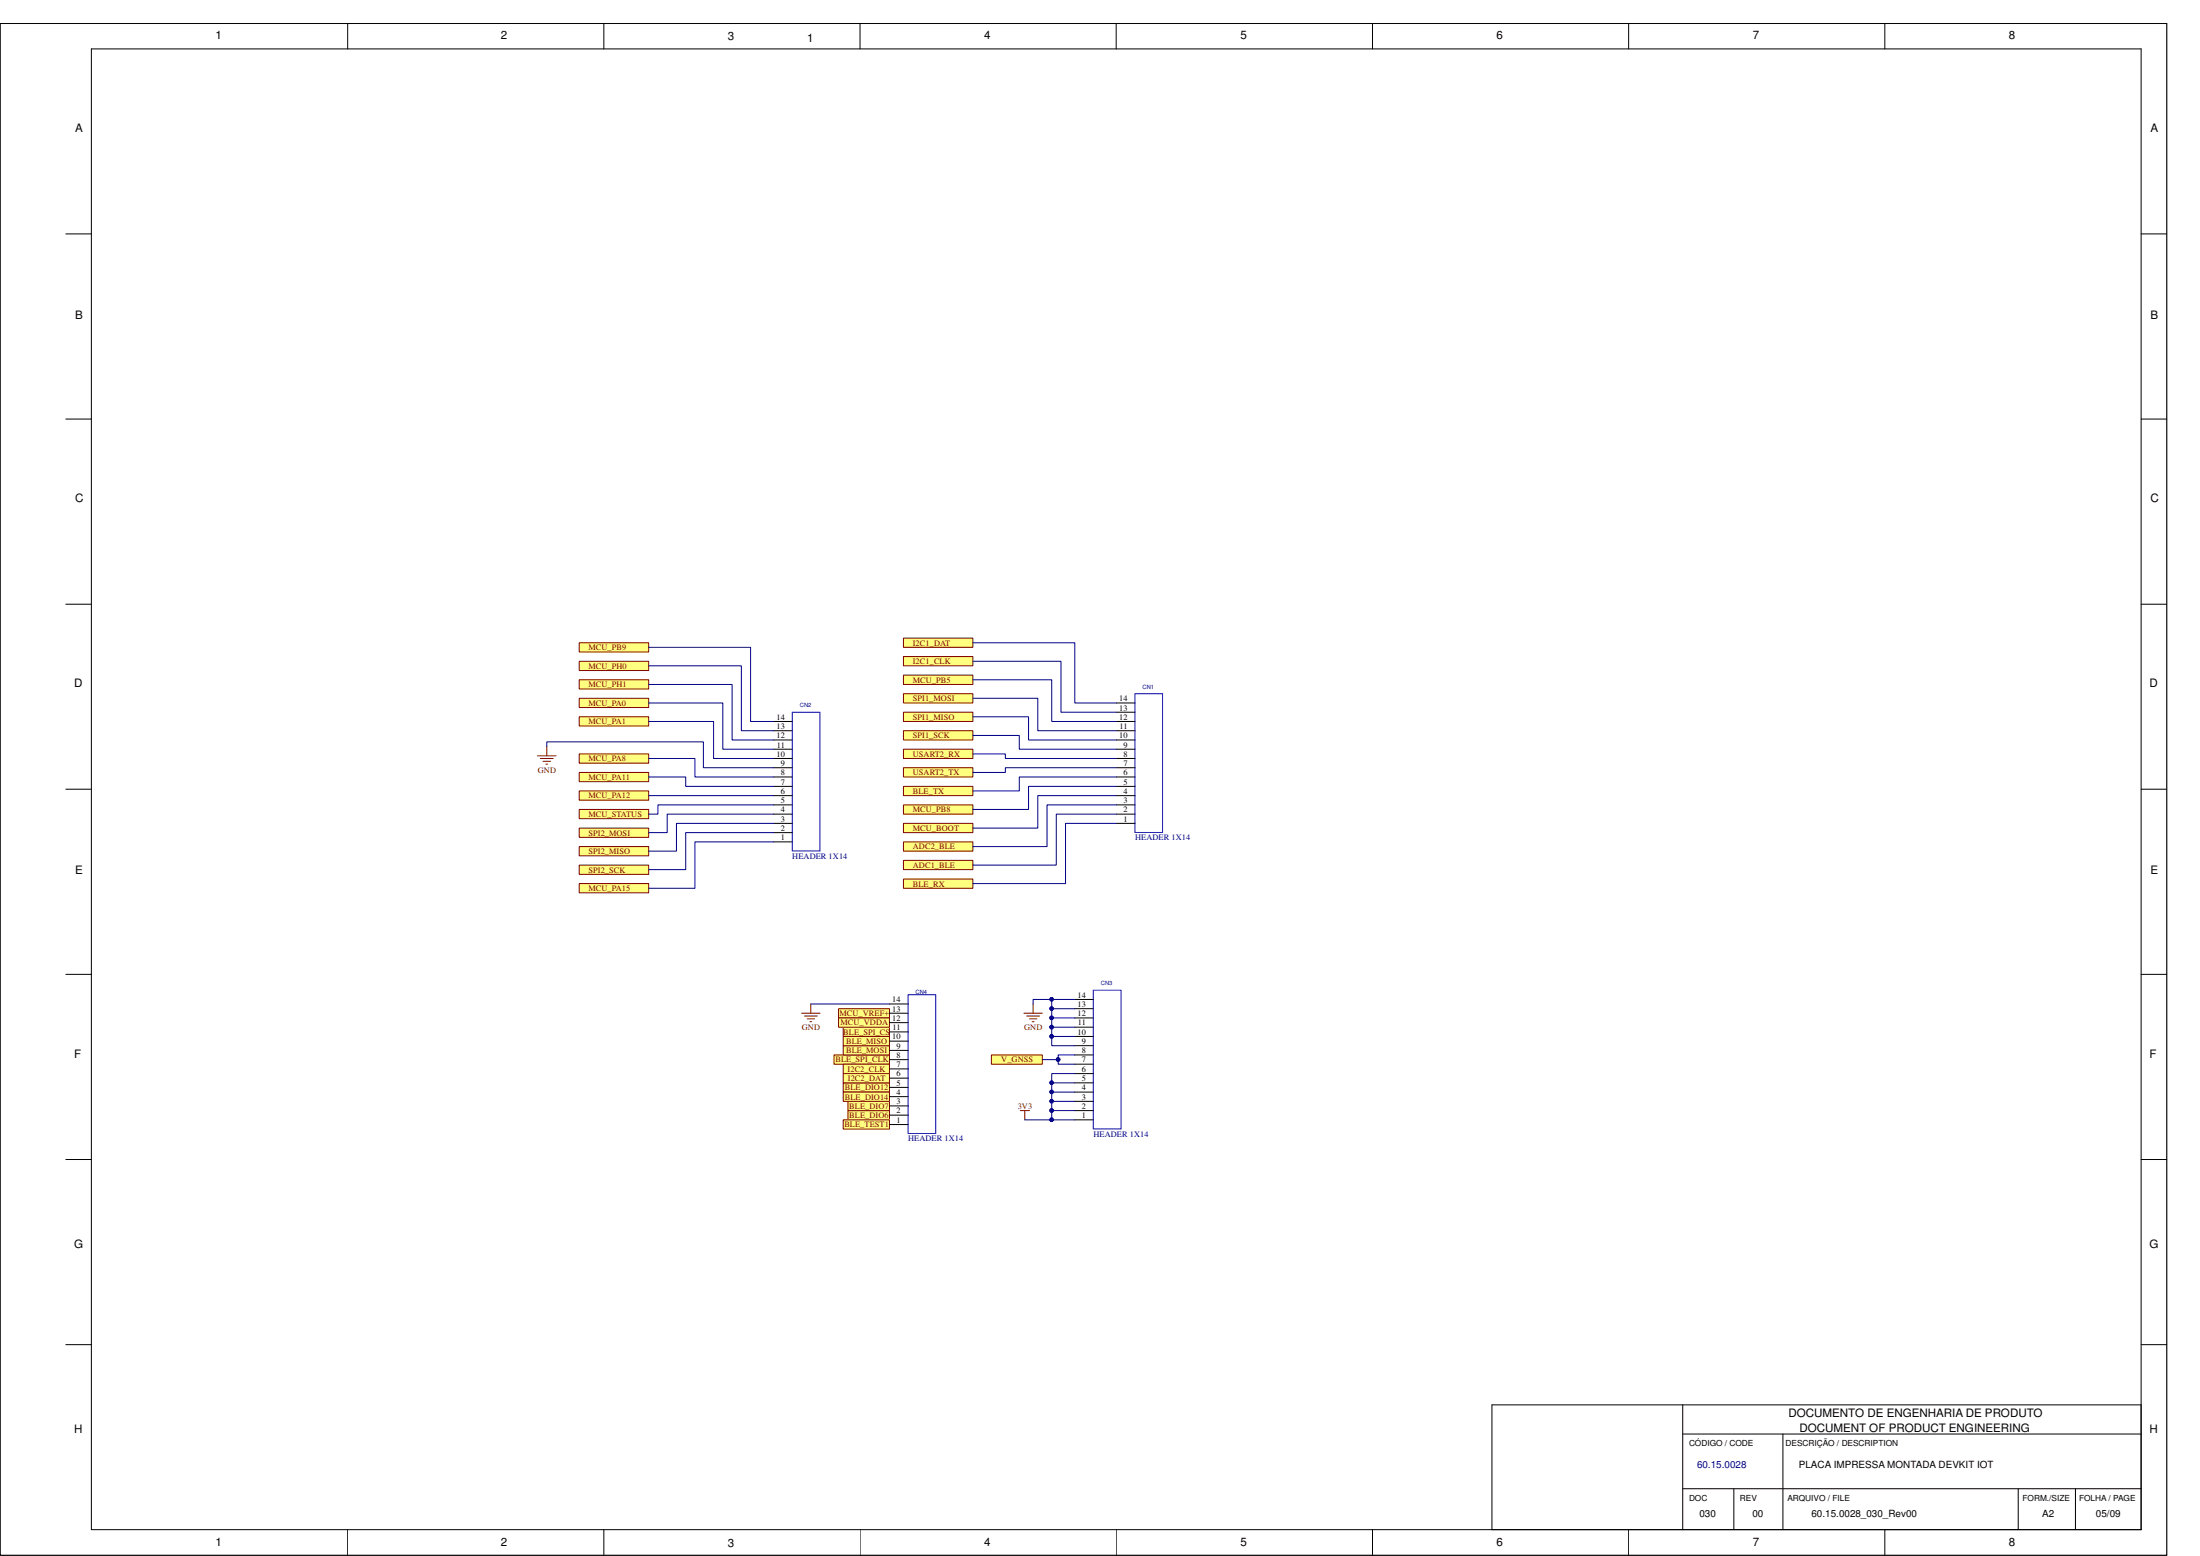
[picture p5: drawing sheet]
<svg xmlns="http://www.w3.org/2000/svg" width="594mm" height="420mm" viewBox="0 0 594 420" stroke-linecap="round" stroke-linejoin="round" font-family="sans-serif">
<g fill="none" stroke="#000" stroke-width=".27">
<path d="M.1 6.3h585v413.6h-585zM24.7 13.2h553.5v399.8h-553.5zM93.9 6.3v6.9M163.1 6.3v6.9M232.2 6.3v6.9M301.4 6.3v6.9M370.6 6.3v6.9M439.8 6.3v6.9M509 6.3v6.9M17.8 63.2h6.9M578.2 63.2h6.9M17.8 113.2h6.9"/>
<path d="M578.2 113.2h6.9M17.8 163.2h6.9M578.2 163.2h6.9M17.8 213.1h6.9M578.2 213.1h6.9M17.8 263.1h6.9M578.2 263.1h6.9M17.8 313.1h6.9M578.2 313.1h6.9M17.8 363.1h6.9M454.4 379.3v33.7M578.2 363.1h6.9"/>
<path d="M578.2 379.3h-175.3v33.7M454.4 387.2h123.8M481.4 387.2v25.8M93.9 413v7M163.1 413v7M232.2 413v7M301.4 413v7M370.6 413v7M439.8 413v7M454.4 402h123.8M468.2 402v11M509 413v7"/>
<path d="M545 402v11M560.4 402v11"/>
</g>
<path d="M244 177.3h18.7v2.5h-18.7z" fill-rule="evenodd" fill="#ffff80"/>
<path d="M244 177.3h18.7v2.5h-18.7z" fill="none" stroke="#800000" stroke-width=".27"/>
<path d="M244 172.3h18.7v2.5h-18.7z" fill-rule="evenodd" fill="#ffff80"/>
<path d="M244 172.3h18.7v2.5h-18.7z" fill="none" stroke="#800000" stroke-width=".27"/>
<path d="M244 187.3h18.7v2.5h-18.7z" fill-rule="evenodd" fill="#ffff80"/>
<path d="M244 187.3h18.7v2.5h-18.7z" fill="none" stroke="#800000" stroke-width=".27"/>
<path d="M244 192.3h18.7v2.5h-18.7z" fill-rule="evenodd" fill="#ffff80"/>
<path d="M244 192.3h18.7v2.5h-18.7z" fill="none" stroke="#800000" stroke-width=".27"/>
<path d="M244 182.3h18.7v2.5h-18.7z" fill-rule="evenodd" fill="#ffff80"/>
<path d="M244 182.3h18.7v2.5h-18.7z" fill="none" stroke="#800000" stroke-width=".27"/>
<path d="M244 197.3h18.7v2.5h-18.7z" fill-rule="evenodd" fill="#ffff80"/>
<path d="M244 197.3h18.7v2.5h-18.7z" fill="none" stroke="#800000" stroke-width=".27"/>
<path d="M244 202.3h18.7v2.5h-18.7z" fill-rule="evenodd" fill="#ffff80"/>
<path d="M244 202.3h18.7v2.5h-18.7z" fill="none" stroke="#800000" stroke-width=".27"/>
<path d="M244 207.3h18.7v2.5h-18.7z" fill-rule="evenodd" fill="#ffff80"/>
<path d="M244 207.3h18.7v2.5h-18.7z" fill="none" stroke="#800000" stroke-width=".27"/>
<path d="M244 212.3h18.7v2.5h-18.7z" fill-rule="evenodd" fill="#ffff80"/>
<path d="M244 212.3h18.7v2.5h-18.7z" fill="none" stroke="#800000" stroke-width=".27"/>
<path d="M244 237.4h18.7v2.5h-18.7z" fill-rule="evenodd" fill="#ffff80"/>
<path d="M244 237.4h18.7v2.5h-18.7z" fill="none" stroke="#800000" stroke-width=".27"/>
<path d="M244 232.3h18.7v2.5h-18.7z" fill-rule="evenodd" fill="#ffff80"/>
<path d="M244 232.3h18.7v2.5h-18.7z" fill="none" stroke="#800000" stroke-width=".27"/>
<path d="M244 227.3h18.7v2.5h-18.7z" fill-rule="evenodd" fill="#ffff80"/>
<path d="M244 227.3h18.7v2.5h-18.7z" fill="none" stroke="#800000" stroke-width=".27"/>
<path d="M244 222.3h18.7v2.5h-18.7z" fill-rule="evenodd" fill="#ffff80"/>
<path d="M244 222.3h18.7v2.5h-18.7z" fill="none" stroke="#800000" stroke-width=".27"/>
<path d="M244 217.3h18.7v2.5h-18.7z" fill-rule="evenodd" fill="#ffff80"/>
<path d="M244 217.3h18.7v2.5h-18.7z" fill="none" stroke="#800000" stroke-width=".27"/>
<path d="M156.4 173.6h18.8v2.5h-18.8z" fill-rule="evenodd" fill="#ffff80"/>
<path d="M156.4 173.6h18.8v2.5h-18.8z" fill="none" stroke="#800000" stroke-width=".27"/>
<path d="M156.4 178.6h18.8v2.5h-18.8z" fill-rule="evenodd" fill="#ffff80"/>
<path d="M156.4 178.6h18.8v2.5h-18.8z" fill="none" stroke="#800000" stroke-width=".27"/>
<path d="M156.4 183.6h18.8v2.5h-18.8z" fill-rule="evenodd" fill="#ffff80"/>
<path d="M156.4 183.6h18.8v2.5h-18.8z" fill="none" stroke="#800000" stroke-width=".27"/>
<path d="M156.4 188.6h18.8v2.5h-18.8z" fill-rule="evenodd" fill="#ffff80"/>
<path d="M156.4 188.6h18.8v2.5h-18.8z" fill="none" stroke="#800000" stroke-width=".27"/>
<path d="M156.4 193.5h18.8v2.5h-18.8z" fill-rule="evenodd" fill="#ffff80"/>
<path d="M156.4 193.5h18.8v2.5h-18.8z" fill="none" stroke="#800000" stroke-width=".27"/>
<path d="M156.4 203.6h18.8v2.5h-18.8z" fill-rule="evenodd" fill="#ffff80"/>
<path d="M156.4 203.6h18.8v2.5h-18.8z" fill="none" stroke="#800000" stroke-width=".27"/>
<path d="M156.4 208.6h18.8v2.5h-18.8z" fill-rule="evenodd" fill="#ffff80"/>
<path d="M156.4 208.6h18.8v2.5h-18.8z" fill="none" stroke="#800000" stroke-width=".27"/>
<path d="M156.4 213.6h18.8v2.5h-18.8z" fill-rule="evenodd" fill="#ffff80"/>
<path d="M156.4 213.6h18.8v2.5h-18.8z" fill="none" stroke="#800000" stroke-width=".27"/>
<path d="M156.4 218.6h18.8v2.5h-18.8z" fill-rule="evenodd" fill="#ffff80"/>
<path d="M156.4 218.6h18.8v2.5h-18.8z" fill="none" stroke="#800000" stroke-width=".27"/>
<path d="M156.4 223.6h18.8v2.5h-18.8z" fill-rule="evenodd" fill="#ffff80"/>
<path d="M156.4 223.6h18.8v2.5h-18.8z" fill="none" stroke="#800000" stroke-width=".27"/>
<path d="M156.4 228.6h18.8v2.5h-18.8z" fill-rule="evenodd" fill="#ffff80"/>
<path d="M156.4 228.6h18.8v2.5h-18.8z" fill="none" stroke="#800000" stroke-width=".27"/>
<path d="M156.4 238.6h18.8v2.5h-18.8z" fill-rule="evenodd" fill="#ffff80"/>
<path d="M156.4 238.6h18.8v2.5h-18.8z" fill="none" stroke="#800000" stroke-width=".27"/>
<path d="M156.4 233.6h18.8v2.5h-18.8z" fill-rule="evenodd" fill="#ffff80"/>
<path d="M156.4 233.6h18.8v2.5h-18.8z" fill="none" stroke="#800000" stroke-width=".27"/>
<path d="M229 299.9h11.2v2.5h-11.2z" fill-rule="evenodd" fill="#ffff80"/>
<path d="M229 299.9h11.2v2.5h-11.2z" fill="none" stroke="#800000" stroke-width=".27"/>
<path d="M229 297.4h11.2v2.5h-11.2z" fill-rule="evenodd" fill="#ffff80"/>
<path d="M229 297.4h11.2v2.5h-11.2z" fill="none" stroke="#800000" stroke-width=".27"/>
<path d="M227.7 292.4h12.5v2.5h-12.5z" fill-rule="evenodd" fill="#ffff80"/>
<path d="M227.7 292.4h12.5v2.5h-12.5z" fill="none" stroke="#800000" stroke-width=".27"/>
<path d="M227.7 294.9h12.5v2.5h-12.5z" fill-rule="evenodd" fill="#ffff80"/>
<path d="M227.7 294.9h12.5v2.5h-12.5z" fill="none" stroke="#800000" stroke-width=".27"/>
<path d="M227.7 302.4h12.5v2.5h-12.5z" fill-rule="evenodd" fill="#ffff80"/>
<path d="M227.7 302.4h12.5v2.5h-12.5z" fill="none" stroke="#800000" stroke-width=".27"/>
<path d="M225.2 284.9h15v2.5h-15z" fill-rule="evenodd" fill="#ffff80"/>
<path d="M225.2 284.9h15v2.5h-15z" fill="none" stroke="#800000" stroke-width=".27"/>
<path d="M227.7 277.4h12.5v2.5h-12.5z" fill-rule="evenodd" fill="#ffff80"/>
<path d="M227.7 277.4h12.5v2.5h-12.5z" fill="none" stroke="#800000" stroke-width=".27"/>
<path d="M227.7 282.4h12.5v2.5h-12.5z" fill-rule="evenodd" fill="#ffff80"/>
<path d="M227.7 282.4h12.5v2.5h-12.5z" fill="none" stroke="#800000" stroke-width=".27"/>
<path d="M227.7 279.9h12.5v2.5h-12.5z" fill-rule="evenodd" fill="#ffff80"/>
<path d="M227.7 279.9h12.5v2.5h-12.5z" fill="none" stroke="#800000" stroke-width=".27"/>
<path d="M226.4 272.4h13.8v2.5h-13.8z" fill-rule="evenodd" fill="#ffff80"/>
<path d="M226.4 272.4h13.8v2.5h-13.8z" fill="none" stroke="#800000" stroke-width=".27"/>
<path d="M226.4 274.9h13.8v2.5h-13.8z" fill-rule="evenodd" fill="#ffff80"/>
<path d="M226.4 274.9h13.8v2.5h-13.8z" fill="none" stroke="#800000" stroke-width=".27"/>
<path d="M227.7 287.4h12.5v2.5h-12.5z" fill-rule="evenodd" fill="#ffff80"/>
<path d="M227.7 287.4h12.5v2.5h-12.5z" fill="none" stroke="#800000" stroke-width=".27"/>
<path d="M227.7 289.9h12.5v2.5h-12.5z" fill-rule="evenodd" fill="#ffff80"/>
<path d="M276.5 273.6h5M277.2 274.4h3.5M278 275.1h2M278.7 275.9h.5M279 271.1v2.5M227.7 289.9h12.5v2.5h-12.5zM275.5 299.9h2.5M276.7 299.9v2.5" fill="none" stroke="#800000" stroke-width=".27"/>
<path d="M213.9 192.3h7.5v37.5h-7.5zM306.5 187.3h7.4v37.5h-7.4zM245.2 268.6h7.5v37.5h-7.5zM295.2 267.4h7.5v37.4h-7.5z" fill="none" stroke="#00f" stroke-width=".27"/>
<g fill="none" stroke="#000" stroke-width=".27">
<path d="M209 199.8h4.9M209 197.3h4.9M209 194.8h4.9M301.5 199.8h5M301.5 197.3h5M301.5 194.8h5M301.5 192.3h5M301.5 189.8h5M209 219.8h4.9M209 217.3h4.9M209 214.8h4.9M209 212.3h4.9"/>
<path d="M209 209.8h4.9M209 207.3h4.9M209 204.8h4.9M209 202.3h4.9M301.5 219.8h5M301.5 217.3h5M301.5 214.8h5M301.5 212.3h5M301.5 209.8h5M301.5 207.3h5M301.5 204.8h5M301.5 202.3h5"/>
<path d="M209 222.3h4.9M209 227.3h4.9M209 224.8h4.9M301.5 222.3h5M240.2 278.6h5M240.2 276.1h5M240.2 273.6h5M240.2 271.1h5M290.2 279.9h5M290.2 277.4h5M290.2 274.9h5M290.2 272.4h5"/>
<path d="M290.2 269.9h5M240.2 298.6h5M240.2 296.1h5M240.2 293.6h5M240.2 291.1h5M240.2 288.6h5M240.2 286.1h5M240.2 283.6h5M240.2 281.1h5M290.2 299.9h5M290.2 297.4h5M290.2 294.9h5"/>
<path d="M290.2 292.4h5M290.2 289.9h5M290.2 287.4h5M290.2 284.9h5M290.2 282.4h5M240.2 303.7h5M240.2 301.1h5M290.2 302.4h5"/>
</g>
<path d="M267.7 284.9h13.8v2.5h-13.8z" fill-rule="evenodd" fill="#ffff80"/>
<path d="M267.7 284.9h13.8v2.5h-13.8z" fill="none" stroke="#800000" stroke-width=".27"/>
<g fill="none" stroke="#000080" stroke-width=".27">
<path d="M175.2 179.8h25v17.5h8.8M175.2 174.8h27.5v20h6.3M262.7 178.6h23.8v13.7h15M262.7 173.6h27.5v16.2h11.3M175.2 194.8h17.5v10h16.3M175.2 189.8h20v12.5h13.8M175.2 184.8h22.5v15h11.3M262.7 198.6h12.5v3.7h26.3M262.7 193.5h15v6.3h23.8M262.7 188.6h17.5v8.7h21.3M262.7 183.6h21.3v11.2h17.5M175.2 209.8h10v2.5h23.8"/>
<path d="M175.2 204.8h12.5v5h21.3M175.2 214.8h33.8M209 219.8h-28.8v5h-5M209 217.3h-31.3v2.5h-2.5M262.7 203.6h8.8v1.2h30M301.5 219.8h-16.3v13.8h-22.5M301.5 217.3h-18.8v11.3h-20M301.5 214.8h-21.3v8.8h-17.5M301.5 212.3h-23.8v6.3h-15M301.5 209.8h-26.3v3.8h-12.5M301.5 207.3h-30v1.3h-8.8M209 227.3h-21.3v12.6h-12.5"/>
<path d="M209 224.8h-23.8v10h-10M209 222.3h-26.3v7.5h-7.5M301.5 222.3h-13.8v16.3h-25M276.7 302.4h7.3"/>
</g>
<circle cx="284" cy="302.4" r=".48" fill="#000080"/>
<g fill="none" stroke="#000080" stroke-width=".27">
<path d="M284 269.9h-5v1.2"/>
<circle cx="284" cy="302.4" r=".48"/>
</g>
<circle cx="284" cy="269.8" r=".46" fill="#000080"/>
<g fill="none" stroke="#000080" stroke-width=".27">
<path d="M290.2 289.9h-6.2v12.5h6.2"/>
<circle cx="284" cy="269.8" r=".46"/>
</g>
<circle cx="284" cy="292.4" r=".46" fill="#000080"/>
<circle cx="284" cy="292.4" r=".46" fill="none" stroke="#000080" stroke-width=".27"/>
<circle cx="284" cy="294.9" r=".46" fill="#000080"/>
<circle cx="284" cy="294.9" r=".46" fill="none" stroke="#000080" stroke-width=".27"/>
<circle cx="284" cy="297.3" r=".46" fill="#000080"/>
<circle cx="284" cy="297.3" r=".46" fill="none" stroke="#000080" stroke-width=".27"/>
<circle cx="284" cy="299.9" r=".48" fill="#000080"/>
<circle cx="284" cy="299.9" r=".48" fill="none" stroke="#000080" stroke-width=".27"/>
<circle cx="284" cy="302.4" r=".48" fill="#000080"/>
<g fill="none" stroke="#000080" stroke-width=".27">
<path d="M284 299.9h6.2"/>
<circle cx="284" cy="302.4" r=".48"/>
</g>
<circle cx="284" cy="299.9" r=".48" fill="#000080"/>
<g fill="none" stroke="#000080" stroke-width=".27">
<path d="M284 297.4h6.2"/>
<circle cx="284" cy="299.9" r=".48"/>
</g>
<circle cx="284" cy="297.3" r=".46" fill="#000080"/>
<g fill="none" stroke="#000080" stroke-width=".27">
<path d="M284 294.9h6.2"/>
<circle cx="284" cy="297.3" r=".46"/>
</g>
<circle cx="284" cy="294.9" r=".46" fill="#000080"/>
<g fill="none" stroke="#000080" stroke-width=".27">
<path d="M284 292.4h6.2"/>
<circle cx="284" cy="294.9" r=".46"/>
</g>
<circle cx="284" cy="292.4" r=".46" fill="#000080"/>
<g fill="none" stroke="#000080" stroke-width=".27">
<path d="M290.2 269.9h-6.2v12.5h6.2"/>
<circle cx="284" cy="292.4" r=".46"/>
</g>
<circle cx="284" cy="279.8" r=".48" fill="#000080"/>
<circle cx="284" cy="279.8" r=".48" fill="none" stroke="#000080" stroke-width=".27"/>
<circle cx="284" cy="277.3" r=".48" fill="#000080"/>
<circle cx="284" cy="277.3" r=".48" fill="none" stroke="#000080" stroke-width=".27"/>
<circle cx="284" cy="274.8" r=".48" fill="#000080"/>
<circle cx="284" cy="274.8" r=".48" fill="none" stroke="#000080" stroke-width=".27"/>
<circle cx="284" cy="272.3" r=".47" fill="#000080"/>
<circle cx="284" cy="272.3" r=".47" fill="none" stroke="#000080" stroke-width=".27"/>
<circle cx="284" cy="269.8" r=".46" fill="#000080"/>
<g fill="none" stroke="#000080" stroke-width=".27">
<path d="M284 279.9h6.2"/>
<circle cx="284" cy="269.8" r=".46"/>
</g>
<circle cx="284" cy="279.8" r=".48" fill="#000080"/>
<g fill="none" stroke="#000080" stroke-width=".27">
<path d="M284 277.4h6.2"/>
<circle cx="284" cy="279.8" r=".48"/>
</g>
<circle cx="284" cy="277.3" r=".48" fill="#000080"/>
<g fill="none" stroke="#000080" stroke-width=".27">
<path d="M284 274.9h6.2"/>
<circle cx="284" cy="277.3" r=".48"/>
</g>
<circle cx="284" cy="274.8" r=".48" fill="#000080"/>
<g fill="none" stroke="#000080" stroke-width=".27">
<path d="M284 272.4h6.2"/>
<circle cx="284" cy="274.8" r=".48"/>
</g>
<circle cx="284" cy="272.3" r=".47" fill="#000080"/>
<g fill="none" stroke="#000080" stroke-width=".27">
<path d="M290.2 284.9h-4.5v2.5h4.5"/>
<circle cx="284" cy="272.3" r=".47"/>
</g>
<circle cx="285.7" cy="286.1" r=".49" fill="#000080"/>
<g fill="none" stroke="#000080" stroke-width=".27">
<path d="M281.5 286.1h4.2"/>
<circle cx="285.7" cy="286.1" r=".49"/>
</g>
<circle cx="285.7" cy="286.1" r=".49" fill="#000080"/>
<g fill="none" stroke="#000080" stroke-width=".27">
<path d="M147.7 201.5v-1.2h42.2v7h19.1M218.9 271.1h21.3"/>
<circle cx="285.7" cy="286.1" r=".49"/>
</g>
<path d="M145.2 204.1h4.9M145.9 204.8h3.5M146.6 205.6h2.1M147.4 206.3h.5M147.7 201.5v2.6M216.4 273.6h5M217.2 274.4h3.5M218 275.1h2M218.7 275.9h.5M218.9 271.1v2.5" fill="none" stroke="#800000" stroke-width=".27"/>
<g font-size="3.1">
<text x="58.2" y="10.6">1</text>
<text x="135.2" y="10.6">2</text>
<text x="196.5" y="10.8">3</text>
<text x="218" y="11.3">1</text>
<text x="265.8" y="10.6">4</text>
<text x="334.9" y="10.6">5</text>
<text x="404.1" y="10.6">6</text>
<text x="473.3" y="10.6">7</text>
<text x="542.5" y="10.6">8</text>
<text x="20.3" y="35.7">A</text>
<text x="580.7" y="35.7">A</text>
<text x="20.3" y="86.2">B</text>
<text x="580.7" y="86.2">B</text>
<text x="20.3" y="135.7">C</text>
<text x="580.7" y="135.7">C</text>
<text x="20" y="185.6">D</text>
<text x="580.4" y="185.6">D</text>
<text x="20.3" y="236.1">E</text>
<text x="580.7" y="236.1">E</text>
<text x="20" y="285.6">F</text>
<text x="580.4" y="285.6">F</text>
<text x="20" y="337.1">G</text>
<text x="580.4" y="337.1">G</text>
<text x="483" y="382.7">DOCUMENTO DE ENGENHARIA DE PRODUTO</text>
<text x="20" y="387.1">H</text>
<text x="485.9" y="386.6">DOCUMENT OF PRODUCT ENGINEERING</text>
<text x="580.4" y="387.1">H</text>
<text x="58.2" y="417.4">1</text>
<text x="135.2" y="417.4">2</text>
<text x="196.5" y="417.6">3</text>
<text x="265.8" y="417.4">4</text>
<text x="334.9" y="417.4">5</text>
<text x="404.1" y="417.4">6</text>
<text x="473.3" y="417.4">7</text>
<text x="542.5" y="417.4">8</text>
</g>
<text font-size="2.7" fill="#000080" x="458.3" y="396.5">60.15.0028</text>
<g font-size="2.7">
<text x="485.8" y="396.5">PLACA IMPRESSA MONTADA DEVKIT IOT</text>
<text x="458.9" y="409.6">030</text>
<text x="473.2" y="409.6">00</text>
<text x="489.2" y="409.6">60.15.0028_030_Rev00</text>
<text x="551.5" y="409.7">A2</text>
<text x="566" y="409.6">05/09</text>
</g>
<g font-size="2.2" fill="#800000">
<text x="158.9" y="175.6">MCU_PB9</text>
<text x="246.5" y="179.3">I2C1_CLK</text>
<text x="246.5" y="174.3">I2C1_DAT</text>
<text x="158.9" y="180.6">MCU_PH0</text>
<text x="158.9" y="185.6">MCU_PH1</text>
<text x="246.5" y="184.3">MCU_PB5</text>
<text x="158.9" y="190.6">MCU_PA0</text>
<text x="246.5" y="189.4">SPI1_MOSI</text>
<text x="158.9" y="195.6">MCU_PA1</text>
<text x="246.5" y="194.4">SPI1_MISO</text>
<text x="246.5" y="199.3">SPI1_SCK</text>
<text x="145.2" y="208.6">GND</text>
<text x="158.9" y="205.6">MCU_PA8</text>
<text x="246.5" y="204.3">USART2_RX</text>
<text x="246.5" y="209.3">USART2_TX</text>
<text x="158.9" y="210.6">MCU_PA11</text>
<text x="158.9" y="215.6">MCU_PA12</text>
<text x="246.5" y="214.4">BLE_TX</text>
<text x="158.9" y="220.6">MCU_STATUS</text>
<text x="246.5" y="219.4">MCU_PB8</text>
<text x="158.9" y="225.6">SPI2_MOSI</text>
<text x="246.5" y="224.4">MCU_BOOT</text>
<text x="158.9" y="230.6">SPI2_MISO</text>
<text x="246.5" y="229.4">ADC2_BLE</text>
<text x="158.9" y="235.6">SPI2_SCK</text>
<text x="246.5" y="239.4">BLE_RX</text>
<text x="246.5" y="234.4">ADC1_BLE</text>
<text x="158.9" y="240.6">MCU_PA15</text>
<text x="226.7" y="274.4">MCU_VREF+</text>
<text x="216.5" y="278.2">GND</text>
<text x="226.9" y="276.9">MCU_VDDA</text>
<text x="227.7" y="279.4">BLE_SPI_CS</text>
<text x="228.5" y="281.9">BLE_MISO</text>
<text x="276.6" y="278.2">GND</text>
<text x="225.6" y="286.9">BLE_SPI_CLK</text>
<text x="228.5" y="284.4">BLE_MOSI</text>
<text x="270.4" y="286.9">V_GNSS</text>
<text x="228.9" y="289.4">I2C2_CLK</text>
<text x="229" y="291.9">I2C2_DAT</text>
<text x="228.1" y="294.4">BLE_DIO12</text>
<text x="228.1" y="296.9">BLE_DIO14</text>
<text x="229.3" y="299.4">BLE_DIO7</text>
<text x="274.8" y="299.4">3V3</text>
<text x="228" y="304.4">BLE_TEST1</text>
<text x="229.3" y="301.9">BLE_DIO6</text>
</g>
<g font-size="2.2">
<text x="302.3" y="191.9">13</text>
<text x="302.3" y="189.4">14</text>
<text x="209.7" y="196.8">13</text>
<text x="209.7" y="194.4">14</text>
<text x="302.3" y="194.4">12</text>
<text x="302.3" y="196.8">11</text>
<text x="209.7" y="199.3">12</text>
<text x="209.8" y="201.8">11</text>
<text x="302.3" y="199.3">10</text>
<text x="303.4" y="201.8">9</text>
<text x="209.7" y="204.3">10</text>
<text x="210.8" y="209.3">8</text>
<text x="210.8" y="206.8">9</text>
<text x="303.4" y="209.3">6</text>
<text x="303.4" y="206.8">7</text>
<text x="303.4" y="204.3">8</text>
<text x="210.8" y="214.4">6</text>
<text x="210.8" y="211.9">7</text>
<text x="303.4" y="214.4">4</text>
<text x="303.4" y="211.9">5</text>
<text x="210.8" y="221.9">3</text>
<text x="210.8" y="219.4">4</text>
<text x="210.8" y="216.9">5</text>
<text x="303.4" y="221.9">1</text>
<text x="303.4" y="219.4">2</text>
<text x="303.4" y="216.9">3</text>
<text x="210.8" y="226.9">1</text>
<text x="210.8" y="224.4">2</text>
<text x="291" y="269.4">14</text>
<text x="241" y="275.6">12</text>
<text x="241" y="273.1">13</text>
<text x="241" y="270.6">14</text>
<text x="291" y="274.4">12</text>
<text x="291" y="271.9">13</text>
<text x="241" y="280.7">10</text>
<text x="241" y="278.2">11</text>
<text x="291" y="279.4">10</text>
<text x="291.1" y="276.9">11</text>
<text x="292.1" y="281.9">9</text>
<text x="242.1" y="285.7">8</text>
<text x="242.1" y="283.2">9</text>
<text x="292.1" y="286.9">7</text>
<text x="292.1" y="284.4">8</text>
<text x="242.1" y="293.2">5</text>
<text x="242.1" y="290.7">6</text>
<text x="242.1" y="288.2">7</text>
<text x="292.1" y="291.9">5</text>
<text x="292.1" y="289.4">6</text>
<text x="242.1" y="298.2">3</text>
<text x="242.1" y="295.7">4</text>
<text x="292.1" y="299.4">2</text>
<text x="292.1" y="296.9">3</text>
<text x="292.1" y="294.4">4</text>
<text x="242.1" y="303.2">1</text>
<text x="242.1" y="300.7">2</text>
<text x="292.1" y="301.9">1</text>
<text x="456.1" y="390.4">CÓDIGO / CODE</text>
<text x="482.2" y="390.4">DESCRIÇÃO / DESCRIPTION</text>
<text x="456.1" y="405.2">DOC</text>
<text x="469.9" y="405.2">REV</text>
<text x="482.7" y="405.2">ARQUIVO / FILE</text>
<text x="546.2" y="405.2">FORM./SIZE</text>
<text x="561.5" y="405.2">FOLHA / PAGE</text>
</g>
<g font-size="2.2" fill="#000080">
<text x="306.5" y="226.9">HEADER 1X14</text>
<text x="213.9" y="231.9">HEADER 1X14</text>
<text x="245.2" y="308.2">HEADER 1X14</text>
<text x="295.3" y="306.9">HEADER 1X14</text>
</g>
<g font-size="1.6" fill="#000080">
<text x="216" y="191">CN2</text>
<text x="308.5" y="186">CN1</text>
<text x="247.2" y="268.3">CN4</text>
<text x="297.3" y="266.1">CN3</text>
</g>
</svg>
